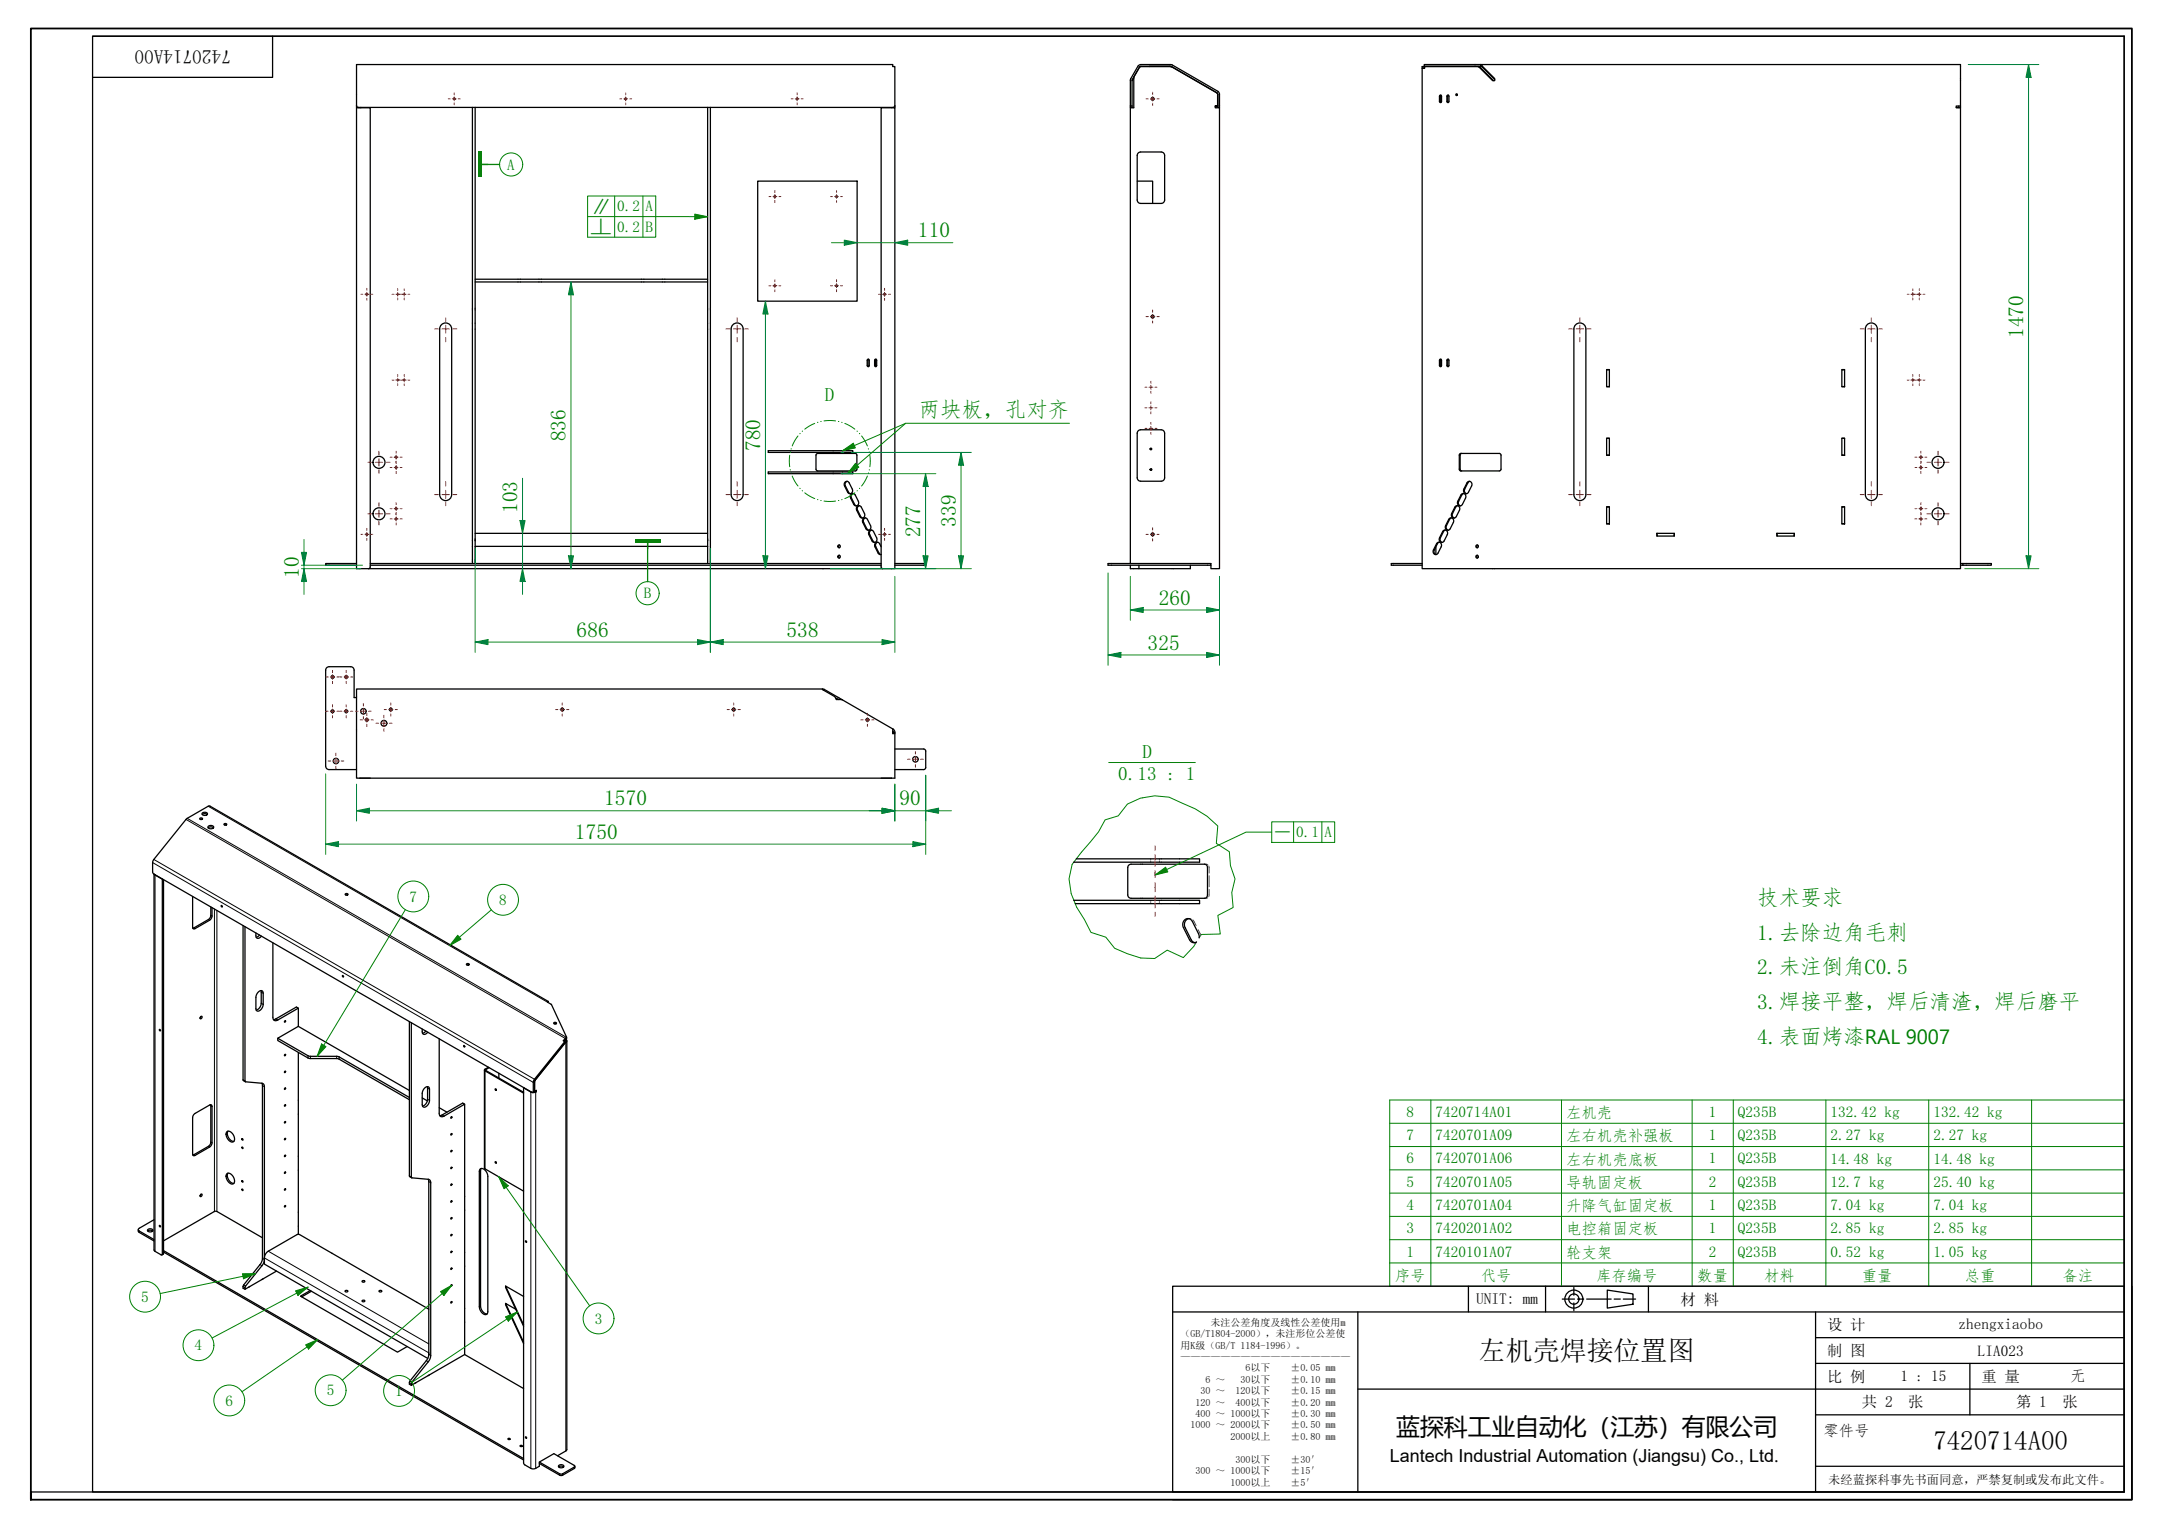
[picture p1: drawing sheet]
<svg xmlns="http://www.w3.org/2000/svg" width="420mm" height="297mm" viewBox="0 0 420 297" stroke-linecap="round" stroke-linejoin="round" font-family="sans-serif">
<g fill="none" stroke="#000" stroke-width=".25">
<path d="M220.4 15.2l-.3 .5M221.6 13h6.2M221.8 12.9l-.3 .2-1.1 1.9v5.9h-.6v-.3M227.5 12.9h-4.1M227.5 12.9h.1M227.6 12.9l.2 .1M227.8 12.9l8.8 5.1 .2 .3v2.6h.3v-2.6l-.2-.4-9.3-5.4h-5.8l-.4 .2-1.6 2.7v5.2M227.8 12.9h-6l-.3 .1-1.4 2.5v5.4M227.8 13h.1M236.6 18.1l.1 .2v2.3M236.7 18.4h.1M276.9 12.5h11v.4h-11z"/>
<path d="M276.9 12.9h-.4v.4M276.9 12.9v.3h-.4M280 18.5l.3 .1v1.1a.2 .2 0 0 1-.2 .2 .2 .2 0 0 1-.2-.2zM280.2 18.5l-.2 .2v1l.2 .2M281.4 18.5l.3 .1v1.1a.2 .2 0 0 1-.2 .2 .2 .2 0 0 1-.2-.2zM281.6 18.5l-.1 .2v1l.1 .2M283.3 18.3v.2M287.9 12.9l.3 .1M288.2 12.9l2.4 2.4-.1 .4h-.3l-2.8-2.7M288.2 12.9l-.3-.4h93.3v8.4M288.2 12.9v.1M288.2 13l2.4 2.4"/>
<path d="M290.4 15.7l-2.8-2.7h-10.6v.3h-.5v97.2h104.7v-89.6h-.9v-.3h.9M69.3 20.5v90h104.7v-89.6h-2.7v89.3l.3 .3M69.3 20.5v-8h104.3v.4h.4v8M69.3 20.9h2.7v89.3l-.3 .3M69.3 20.5l.4 .4M69.7 20.9h.1M69.7 20.9h104M70.2 20.9h.1M91.9 20.9v88.6M92.4 20.9v88.6M137.6 20.9v88.6M138.1 20.9v88.6"/>
<path d="M147.3 35.2h19.4v23.3h-19.4zM173.7 20.9h.1M174 20.5l-.4 .4M219.8 20.9v88.6M219.8 20.6h.3M221.1 35.2h3v4.3M221.3 29.7l.5-.2h4a.67 .67 0 0 1 .6 .7v8.7a.67 .67 0 0 1-.6 .6h-4a.67 .67 0 0 1-.7-.6v-8.7zM236.3 20.6h.4h-.4v.3h.8v89.6h-1.7v-.6M380.3 20.9h.5M380.8 20.6v.3M92.4 54.3h45.2M92.4 54.8h45.2"/>
<path d="M85.7 63.3a1.17 1.17 0 0 1 1.3-.5 1.17 1.17 0 0 1 .8 1.1v32.2a1.17 1.17 0 0 1-1.2 1.2 1.17 1.17 0 0 1-1.1-1.2v-32.2zM142.2 63.9v32.2M142.2 63.9a1.17 1.17 0 0 1 1.1-1.1 1.17 1.17 0 0 1 1.2 1.1v32.2a1.17 1.17 0 0 1-1.2 1.2 1.17 1.17 0 0 1-1.1-1.2M168.7 69.9l.3 .1v1a.2 .2 0 0 1-.2 .3 .2 .2 0 0 1-.2-.3zM168.9 69.8l-.1 .2v1l.1 .3M170.1 69.9l.3 .1 .1 1a.2 .2 0 0 1-.2 .3 .21 .21 0 0 1-.3-.3zM170.3 69.8l-.1 .2v1l.1 .3M280 69.9l.3 .1v1a.2 .2 0 0 1-.2 .3 .2 .2 0 0 1-.2-.3zM280.2 69.8l-.2 .2v1l.2 .3M281.4 69.9l.3 .1v1a.2 .2 0 0 1-.2 .3 .2 .2 0 0 1-.2-.3zM281.6 69.8l-.1 .2v1l.1 .3M306.2 63.3a1.17 1.17 0 0 1 1.3-.5 1.17 1.17 0 0 1 .8 1.1v32.2a1.17 1.17 0 0 1-1.1 1.2 1.17 1.17 0 0 1-1.2-1.2v-32.2z"/>
<path d="M312.4 71.8h.5v3.4h-.5zM312.4 75.1h.5M312.4 71.9h.5M358.1 71.8h.5v3.4h-.5zM358.1 75.1h.5M358.1 71.9h.5M363.2 63a1.17 1.17 0 0 1 1.2-.1 1.17 1.17 0 0 1 .6 1v32.2a1.17 1.17 0 0 1-1.2 1.2 1.17 1.17 0 0 1-1.1-1.2v-32.2v-.3zM149.4 87.6h16.4v.3h-16.4zM149.4 91.7h16.4v.4h-16.4zM158.7 88.3l.3-.2 7.4 .1 .2 .3v2.9l-.3 .1h-7.5l-.1-.3zM164.3 93.7a.48 .48 0 0 1 .8 .2l.6 1.2a.54 .54 0 0 1-.1 .8 .54 .54 0 0 1-.8-.2l-.6-1.3v-.4zM164.7 93.6a.62 .62 0 0 0-.3 .9l.6 1.3 .3 .2"/>
<path d="M165.5 96a.48 .48 0 0 1 .8 .2l.6 1.2a.54 .54 0 0 1-.1 .8 .54 .54 0 0 1-.8-.2l-.7-1.3v-.4zM165.9 95.9a.62 .62 0 0 0-.4 .9l.7 1.3 .3 .2M166.7 98.4a.48 .48 0 0 1 .8 .2l.6 1.2a.54 .54 0 0 1-.2 .8 .54 .54 0 0 1-.7-.2l-.7-1.3v-.4zM167.1 98.3a.62 .62 0 0 0-.4 .9l.7 1.3 .3 .2M221.3 83.7l.5-.2h4a.67 .67 0 0 1 .6 .7v8.7a.67 .67 0 0 1-.6 .6h-4a.67 .67 0 0 1-.7-.6v-8.7zM223.9 91.2v.2M283 98.4a.55 .55 0 0 1 .7 .1 .55 .55 0 0 1 .1 .7l-.7 1.2a.54 .54 0 0 1-.7 .2 .54 .54 0 0 1-.2-.8zM283.4 98.3l-.3 .2-.7 1.3a.62 .62 0 0 0 .4 .9M283.8 88.2h7.9l.1 .3v2.9l-.3 .1h-7.6l-.2-.3zM284.2 88.1l-.3 .4v2.7l.3 .3M284.2 96a.55 .55 0 0 1 .7 .1 .55 .55 0 0 1 0 .7l-.6 1.2a.54 .54 0 0 1-.7 .2 .54 .54 0 0 1-.2-.8zM284.6 95.9l-.3 .2-.7 1.3a.62 .62 0 0 0 .4 .9"/>
<path d="M285.4 93.7a.55 .55 0 0 1 .7 .1 .55 .55 0 0 1 0 .7l-.6 1.2a.54 .54 0 0 1-.8 .2 .54 .54 0 0 1-.1-.8zM285.8 93.6l-.4 .2-.6 1.3a.62 .62 0 0 0 .4 .9M312.4 98.5h.5v3.3h-.5zM312.4 85.2h.5v3.3h-.5zM312.4 88.5h.5M312.4 85.2h.5M312.4 98.5h.5M358.1 85.2h.5v3.3h-.5zM358.1 98.5h.5v3.3h-.5zM358.1 88.5h.5M358.1 85.2h.5M358.1 98.5h.5"/>
<path d="M69.3 109.5h-6v.4h6M72 109.5h99.3M72 109.9h99.3M92.4 103.7h45.2M92.4 106.2h45.2M163.2 106a.3 .3 0 0 0 0 .5M163.2 108a.3 .3 0 0 0 0 .5M167.9 100.8a.48 .48 0 0 1 .8 .2l.6 1.2a.54 .54 0 0 1-.2 .8 .54 .54 0 0 1-.7-.2l-.7-1.3v-.4zM168.3 100.7a.62 .62 0 0 0-.4 .9l.7 1.3 .3 .2M169.1 103.1a.48 .48 0 0 1 .7 .2l.6 1.2a.54 .54 0 0 1-.1 .8 .54 .54 0 0 1-.8-.2l-.6-1.3v-.4zM169.5 103a.62 .62 0 0 0-.4 .9l.7 1.3 .3 .2M170.7 105.4a.62 .62 0 0 0-.4 .9l.6 1.3 .4 .2"/>
<path d="M171.3 106.3l-.3-.6a.54 .54 0 0 0-.8-.2 .54 .54 0 0 0-.1 .8l.7 1.3 .5 .2M174 109.5h6v.4h-6M215.4 109.5h20v.4h-20zM219.8 109.9v.6h1.6v-.6M231.4 109.9v.6h-10M276.5 109.5h-6v.4h6M279.2 106.3v1.5M279.5 105.5a.55 .55 0 0 1 .7 .1 .55 .55 0 0 1 0 .7l-.6 1.2a.54 .54 0 0 1-.8 .2 .54 .54 0 0 1-.1-.8zM279.8 105.4l-.3 .2-.6 1.3a.62 .62 0 0 0 .3 .9M280.6 103.1a.55 .55 0 0 1 .7 .1 .55 .55 0 0 1 .1 .7l-.6 1.2a.54 .54 0 0 1-.8 .2 .54 .54 0 0 1-.1-.8zM281 103l-.3 .2-.6 1.3a.62 .62 0 0 0 .3 .9M281.8 100.8a.55 .55 0 0 1 .7 .1 .55 .55 0 0 1 .1 .7l-.6 1.2a.54 .54 0 0 1-.8 .2 .54 .54 0 0 1-.1-.8z"/>
<path d="M282.2 100.7l-.3 .2-.7 1.3a.62 .62 0 0 0 .4 .9M287.3 108a.3 .3 0 0 0 0 .5M287.3 106a.3 .3 0 0 0 0 .5M312.4 101.8h.5M322.1 103.7h3.4v.5h-3.4zM322.2 103.7v.5M325.5 103.7v.5M345.5 103.7h3.4v.5h-3.4zM345.5 103.7v.5M348.8 103.7v.5M358.1 101.8h.5M381.2 109.5h6v.4h-6"/>
<path d="M381.6 109.5v.4M69.3 135.6h-.5v-5.3a.67 .67 0 0 0-.6-.7h-4.2a.67 .67 0 0 0-.7 .7v18.6a.67 .67 0 0 0 .7 .7h5.3M159.9 133.9l2.4 1.5 .3 .6h1.2M159.9 134.1v-.2h-90.6v17.4h104.7v-8.9h-.4M159.9 133.9l.4 .1M160.3 134l3.5 2M160.3 134l-.1 .2M162.4 135.7l.6 .3M163.8 136l9.8 5.7v.9h.4M38.9 159.1l.2-.1a.19 .19 0 0 1 .3 .2 .19 .19 0 0 1-.3 .1l-.2-.1zM39 159.3h.3M39.3 158.3l.5-.1 .5 .1"/>
<path d="M39.3 158.1l.5-.2a.37 .37 0 0 1 .5 .3 .37 .37 0 0 1-.5 .3 .35 .35 0 0 1-.4-.1 .35 .35 0 0 1-.1-.3zM70 151.3h.1M70 151.3h2M171.3 151.3h2M173.3 151.3h.1M173.6 141.7l.3 .4 .1 .3M173.7 142.4l-.1-.3 .1 .3M174 145.6h5.6l.3 .2 .1 .2v3.2l-.2 .4h-5.8M29.9 169.9v73.1l.2 .3 1.3 .7 .2-.2v-72.9M30 170l1.6 .9M31.8 171v72.7l-.3 .3M37.5 174.3v6a.29 .29 0 0 0 .1 .3 .29 .29 0 0 0 .3-.1l3.1-1.9 .2-.4v-1.8"/>
<path d="M40.5 160.9l.4-.2 .6 .2M40.5 160.6l.5-.1a.39 .39 0 0 1 .6 .3 .39 .39 0 0 1-.7 .3 .37 .37 0 0 1-.3-.1 .37 .37 0 0 1-.1-.4zM41 176.3v1.8l-.2 .4-3.3 2M43 176l.2 .3zM43.6 160.2l.2-.1a.19 .19 0 0 1 .3 .2 .19 .19 0 0 1-.3 .1l-.3-.1zM43.7 160.4h.3M47.3 179.9v30l.4 .4M67.2 173.8l.2-.1a.19 .19 0 0 1 .3 .2 .19 .19 0 0 1-.3 .1l-.3-.1zM67.2 174h.3M208.8 175h24.4v.7h-24.1M209.3 167h23.9v.6h-24.4M219.5 168.2l.4-.2h14.3l.4 .2 .2 .4v5.4l-.1 .3-.3 .3h-14.5a.65 .65 0 0 1-.6-.6v-5.4z"/>
<path d="M231.1 178.6a1.2 1.2 0 0 0-.7 1.7l1.3 2.6 .6 .4M39 197.6a.15 .15 0 0 1 .3 0 .15 .15 0 0 1 0 .2l-.1 .1a.19 .19 0 0 1-.3 .1 .19 .19 0 0 1 .1-.3zM39.1 197.6l-.2 .3M47.6 180.1v30l.2 .2 3.1 .3a.58 .58 0 0 1 .5 .7v33.7l-.4 .9-3.3 4.2-.1 .5 1-.5M49.8 181.4v.5a.5 .5 0 0 0 .4 .5 .5 .5 0 0 0 .5-.3l.1-.1M50.2 192.8a.48 .48 0 0 1 .6-.2 .48 .48 0 0 1 .4 .5v2.1a1.1 1.1 0 0 1-1.3 1.3l-.1-.4v-2.3zM50.5 181.8l-.7 .4M50.7 192.6l.1 2.7-.5 .8-.5 .2M53.1 183.3v14.5a.58 .58 0 0 0 .2 .6 .58 .58 0 0 0 .7-.1l4-2.3-.4-.2-4 2.3-.4 .1M55.4 198.5h.1l-.1 .2zM58 199.5l-4 2.3 6 3.5 5.8 .1 13.8 7.9M58 196v3.5"/>
<path d="M58 199.5l21.6 12.5M66.6 189.6l.2 .3zM79.6 198.6v30l.4 .4M80 198.8v30l.1 .2 3.2 .3a.58 .58 0 0 1 .4 .6v33.8l-.3 .9-3.4 4.1v.6l.9-.5M90.7 187.4l.2-.1a.19 .19 0 0 1 .3 .2 .19 .19 0 0 1-.3 .1l-.2-.1zM90.8 187.6h.3M106.5 194.9l.1-.2-.2 .1 .8 .5 3 6.3-.1 .3M106.6 194.7l-65.9-38-4.5 2.5-6.5 8.2v2.1l.2 .4 73.5 42.5 .3-.1v-2l.2-.4 5.9-7.4 .1 .2-5.9 7.3-.1 2.1M107.7 198.8l.2-.1a.19 .19 0 0 1 .3 .2 .19 .19 0 0 1-.3 .2l-.2-.2zM107.8 199h.3M233.1 182.3l-.1-.8-1.2-2.4a1.04 1.04 0 0 0-1.3-.4 1.04 1.04 0 0 0-.5 1.4l1.3 2.6a.94 .94 0 0 0 1.3 .4M31 200.1l.2 .3z"/>
<path d="M37.7 216.6l3.1-1.8a.29 .29 0 0 1 .3 0 .29 .29 0 0 1 .1 .3v7.3l-.4 .6-2.9 1.6a.29 .29 0 0 1-.3 0 .29 .29 0 0 1-.1-.3v-7zM40.9 214.8l.1 7.5-.5 .5-3 1.7M44.3 219.9a1.48 1.48 0 0 0 1.2 2M50.9 210.6l.1 .4v33.8l-.3 .9-3.4 4.2v.5l.3 .2M54 201.8v.5l6 3.4 5.8 .1 13.8 8M55.4 218.1h.1l-.1 .2zM55.4 214.8h.1l-.1 .2zM55.4 211.5l.1 .1-.1 .2zM55.4 208.3h.1l-.1 .2zM55.4 205h.1l-.1 .2zM58 204.6v35.3M82.1 200v.6a.5 .5 0 0 0 .4 .5 .5 .5 0 0 0 .6-.3l.1-.1"/>
<path d="M82.1 213.4l1 .6M82.6 211.5a.49 .49 0 0 1 .5-.3 .49 .49 0 0 1 .4 .5v2.2a1.09 1.09 0 0 1-1.3 1.2l-.1-.4v-2.3zM82.8 200.4l-.7 .5M83.1 211.2v2.8l-.3 .6-.7 .4M85.4 201.9v14.5a.57 .57 0 0 0 .3 .6 .57 .57 0 0 0 .6 0l4-2.3-.3-.3-4 2.3-.5 .2M85.4 215.3l1.5 .9M87.7 217.1l.2 .1-.2 .2zM90.2 203.2l.1 .3zM90.3 214.7v42.3M94.2 208v19.1l7.6 4.5M95 207.5l-.8 .4v.2l7.6 4.4M95.1 207.5l-.7 .6 7.4 4.2"/>
<path d="M96.4 211.7l.1 .2M97 208.6v1M101.8 211.5v72.9l.2 .4 1.2 .6 .9 .1 .8-.5v-.8l2.8-1.6 4 2.3 .1 .2-2.4 1.4-.4 .1-4.1-2.4M101.8 211.4l1.7 1M103.9 212.1l.4-.2v.3M103.9 212.1l-.3 .3M103.9 212.1v.1M103.9 212.1h.1M104 212.1l.3 .1-.7 .2M109.9 202.7h.1M109.9 202.7l-5.8 7.2-.2 .4M110.1 201.9l-.4 .5"/>
<path d="M110.1 201.9v.3a.34 .34 0 0 1-.2 .5M110.1 202.2h-.3M110.2 201.6l-.7 .7 .3 .2v-.2M110.2 202.4v79.4l-.2 .3-1.6 .9M26.9 239l.1 .5 2.9 1.7M28.7 239l.6-.1a.33 .33 0 0 1 .4 .3 .33 .33 0 0 1-.4 .3h-.1a.35 .35 0 0 1-.4-.1 .35 .35 0 0 1-.1-.4zM28.7 239.3l.5-.2 .5 .2M29.9 237.1l-2.8 1.7a.29 .29 0 0 0-.2 .2 .29 .29 0 0 0 .2 .3l2.8 1.7M31 238.2l.2 .3zM39 232.2a.16 .16 0 0 1 .3-.1 .15 .15 0 0 1 0 .3h-.1a.19 .19 0 0 1-.3 .2 .19 .19 0 0 1 .1-.3zM39.1 232.2l-.2 .2M44.1 220a1.21 1.21 0 0 1 1.5 1.3 .59 .59 0 0 1-.4 .7 .59 .59 0 0 1-.7-.3l-.4-.6a1.06 1.06 0 0 1 0-1.1z"/>
<path d="M44.1 228.2a1.21 1.21 0 0 1 1.5 1.2 .59 .59 0 0 1-.4 .8 .59 .59 0 0 1-.7-.4l-.4-.5a1.06 1.06 0 0 1 0-1.1zM44.3 228.1a1.48 1.48 0 0 0 1.2 1.9M47.1 231.2l.1 .2zM47.1 223l.1 .3zM47.1 221.4l.1 .2zM47.1 229.5l.1 .3zM55.4 234.4h.1l-.1 .2zM55.4 231.1l.1 .1-.1 .2zM55.4 227.9h.1l-.1 .2zM55.4 224.6h.1l-.1 .2zM55.4 221.3l.1 .1-.1 .2zM83.3 229.3l.1 .4v33.7l-.4 1-3.3 4.1-.1 .6 .4 .2"/>
<path d="M87.7 236.7l.2 .1-.2 .2zM87.7 233.5h.2l-.2 .2zM87.7 230.2h.2l-.2 .3zM87.7 226.9l.2 .1-.2 .2zM87.7 223.7h.2l-.2 .2zM87.7 220.4h.2l-.2 .3zM93.3 227.3a1.12 1.12 0 0 1 1.5 1.1v26.6a.58 .58 0 0 1-.4 .6 .58 .58 0 0 1-.7-.4l-.4-.6-.1-.6v-26.3zM93.6 227.1l-.2 .5v26.3l.2 .6 .3 .5 .5 .4h.3M96.4 225.9l.1 .1M31.8 243.1l70 40.4M31.8 243.4l70 40.4M51 240.6l-8.8-5.1h-.3l-10.1 5.7"/>
<path d="M53.8 247.1l-5.5 3.1M60.3 250.9l-1.9 1.1 18.9 10.9 1.9-1.1M60.5 251l-1.8 1.1M67.1 250.9l.2-.1a.18 .18 0 0 1 .3 .1 .18 .18 0 0 1 0 .2l-.2 .1a.2 .2 0 0 1-.2 0 .2 .2 0 0 1-.1-.3zM70.4 252.8l.2-.1a.18 .18 0 0 1 .3 .1 .18 .18 0 0 1 0 .2l-.2 .1a.2 .2 0 0 1-.2 0 .2 .2 0 0 1-.1-.3zM70.4 249l.2-.1a.18 .18 0 0 1 .3 .1 .18 .18 0 0 1 0 .2l-.2 .1a.2 .2 0 0 1-.2-.1 .2 .2 0 0 1-.1-.2zM73.7 250.9l.2-.1a.21 .21 0 0 1 .3 .1 .21 .21 0 0 1 0 .3 .21 .21 0 0 1-.3 0zM83.4 254.5l-25.2-14.5h-.4l-5.6 3.2-.7 .9-.1 1.6 31.8 18.4M87.7 253.1h.2l-.2 .2zM87.7 249.8h.2l-.2 .2zM87.7 246.5l.2 .1-.2 .2zM87.7 243.3h.2l-.2 .2z"/>
<path d="M87.7 240h.2l-.2 .3zM90.3 257v6.3l-7.1 4.1M98.3 250l3.5 7.5M98.3 253.4l3.5 7.5M100.3 254.5l-2-1.1v.2l3.5 7.6M101.8 252l-3.5-2v.3l3.5 7.5M102.2 241.2l.2 .3zM83.5 267.3l-2.8 1.6M90.3 263.3l11.5 6.6M98.8 279.7l.2-.1 .2 .1-.3 .1zM102.2 279.3l.2 .3zM101.1 281h.3l.1 .1-.2 .1z"/>
<path d="M104.9 284.5l4.2 2.3 2.6-1.3 .1-.5M108.6 284.9l.6-.2a.33 .33 0 0 1 .4 .4 .33 .33 0 0 1-.4 .2h-.1a.35 .35 0 0 1-.4 0 .35 .35 0 0 1-.1-.4zM108.6 285.2l.5-.2 .5 .2"/>
<circle cx="88.3" cy="19.2" r=".16"/>
<circle cx="121.7" cy="19.2" r=".16"/>
<circle cx="155" cy="19.2" r=".16"/>
<circle cx="224.1" cy="19.2" r=".28"/>
<circle cx="283.2" cy="18.4" r=".15"/>
<circle cx="150.6" cy="38.2" r=".16"/>
<circle cx="162.7" cy="38.2" r=".16"/>
<circle cx="71.3" cy="57.2" r=".16"/>
<circle cx="77.3" cy="57.2" r=".08"/>
<circle cx="78.6" cy="57.2" r=".08"/>
<circle cx="150.6" cy="55.5" r=".16"/>
<circle cx="162.7" cy="55.5" r=".16"/>
<circle cx="172" cy="57.2" r=".16"/>
<circle cx="371.9" cy="57.2" r=".08"/>
<circle cx="373.2" cy="57.2" r=".08"/>
<circle cx="77.3" cy="73.9" r=".08"/>
<circle cx="78.6" cy="73.9" r=".08"/>
<circle cx="224.1" cy="61.5" r=".28"/>
<circle cx="371.9" cy="73.9" r=".08"/>
<circle cx="373.2" cy="73.9" r=".08"/>
<circle cx="73.7" cy="99.9" r="1.17"/>
<circle cx="73.7" cy="89.9" r="1.17"/>
<circle cx="77" cy="98.9" r=".16"/>
<circle cx="77" cy="90.9" r=".16"/>
<circle cx="77" cy="88.9" r=".16"/>
<circle cx="223.8" cy="87.3" r=".16"/>
<circle cx="223.8" cy="91.3" r=".16"/>
<circle cx="373.5" cy="90.9" r=".16"/>
<circle cx="373.5" cy="88.9" r=".16"/>
<circle cx="373.5" cy="98.9" r=".16"/>
<circle cx="376.8" cy="89.9" r="1.17"/>
<circle cx="376.8" cy="99.9" r="1.17"/>
<circle cx="71.3" cy="103.9" r=".16"/>
<circle cx="77" cy="100.9" r=".16"/>
<circle cx="163.2" cy="108.2" r=".26"/>
<circle cx="163.2" cy="106.2" r=".26"/>
<circle cx="172" cy="103.9" r=".16"/>
<circle cx="224.1" cy="103.9" r=".28"/>
<circle cx="287.2" cy="108.2" r=".26"/>
<circle cx="287.2" cy="106.2" r=".26"/>
<circle cx="373.5" cy="100.9" r=".16"/>
<circle cx="64.6" cy="138.3" r=".28"/>
<circle cx="64.6" cy="131.6" r=".28"/>
<circle cx="67.3" cy="138.3" r=".28"/>
<circle cx="67.3" cy="131.6" r=".28"/>
<circle cx="70.7" cy="138.3" r=".53"/>
<circle cx="71.3" cy="139.9" r=".28"/>
<circle cx="76" cy="137.9" r=".28"/>
<circle cx="109.3" cy="137.9" r=".28"/>
<circle cx="142.7" cy="137.9" r=".28"/>
<circle cx="168.7" cy="139.9" r=".28"/>
<circle cx="65.3" cy="147.9" r=".53"/>
<circle cx="74.7" cy="140.6" r=".57"/>
<circle cx="178" cy="147.6" r=".53"/>
<circle cx="96.4" cy="211.8" r=".14"/>
<circle cx="96.4" cy="225.9" r=".14"/>
</g>
<g fill="none" stroke="#000" stroke-width=".19">
<path d="M36.2 159.3l73.8 42.7M36.4 159.1l73.7 42.6v.2M40.5 156.7l65.9 38.1M29.7 167.7l74 42.7M29.9 167.1l74 42.7M30.2 170.1l-.1 73.2M40.5 178.8l.3 .1M41 177.9l.2 .2M41.7 176.7v58.8M42.2 177v58.5M37.7 180.4l.2 .1M50.8 195l.4 .2"/>
<path d="M50.8 192.9l.4 .2M53.6 198.1l.4 .2M41 215l.2 .1M47.3 209.9l.3 .2M51 211l.4 .3M59.9 205.2v.5M60.4 205.3v.5M65.5 205.3v.5M65.9 205.5v.4M83.1 213.7l.4 .2M83.1 211.5l.4 .2M86 216.7l.3 .3"/>
<path d="M94.3 207.9h.1l-.1 .3v19M103.3 212.3l-.1 73.1M103.9 212.1l.3 .2v73.1M103.9 212.1l-.2 .1M103.9 210.3h.1M104.1 209.9h.1M109.9 202.6h.1v79.5M110.2 202.3l-.3 .1M27.1 239.3v.3M37.7 224.5l.2 .1M40.5 222.8l.3 .2M41 222l.2 .2"/>
<path d="M79.6 228.6l.4 .2M83.4 229.7l.3 .2M93.4 227.6l-.2 .1M31.8 243.7l-.2 .1M47.3 250.1l.3 .2M47.4 249.8l.4 .2M50.6 245.8l.3 .2M51 244.6l.4 .2M51.4 244.5l32 18.5M52.2 243.2l31.2 18M93.4 253.9l-.2 .1M79.6 268.8l.4 .2"/>
<path d="M79.7 268.5l.4 .2M82.9 264.5l.4 .2M83.4 263.3l.3 .2M108.8 286.5v.3M109.4 286.5v.3M111.7 285.2v.3"/>
</g>
<path d="M233.1 182.3l.5-.6 3.7-.1-.5-3.6 3-1.6-.3-2.9 .6-2.6-.9-2.6-.2-2.7-2.5-1.7 .3-3.3-2.1-1.9-2.3-1.5-2.5-1.1a10 10 0 0 0-8.2-.9l-2.5 1.1-1.8 2.3-2.5 .8-1.3 2.3-3.3 4a7.7 7.7 0 0 0-1.5 9.3l.5 1.4 1.5 2.3 1.3 2.6 2.9 .9 1.7 2.1 2.5 1.1a10 10 0 0 0 5.3 .9l2.4-1.6 3.2 1.5 2-2.2 .5-.9" fill="none" stroke="#008000" stroke-width=".19"/>
<g fill="none" stroke="#00f" stroke-width=".19">
<path d="M223.7 167v.2M223.7 167.4v.2M223.7 175v.2M223.7 175.4v.3M225.4 167v.2M225.4 167.4v.2M225.4 175v.2M225.4 175.4v.3M231 178.6h.1M231.1 178.6h.5M231.2 178.6h.1M231.9 178.8l.7 1.1"/>
<path d="M234.2 168h.1M234.2 174.6h.1M234.4 168l.4 .1M234.8 174.5l-.4 .1M235 168.3l.1 1.4M235.1 172.9l-.1 1.4M235.1 170.2v2.2M232.1 183.3h.2M232.3 183.3h.1M232.5 183.3h-.1M233 180.7l.4 .9M233.4 181.7l.1 .1"/>
</g>
<g fill="none" stroke="#008000" stroke-width=".19">
<path d="M215.6 148.2h16.8M270.2 218.4h142.8M278.2 213.8v36.2M303.6 213.8v36.2M329 213.8v36.2M337 213.8v36.2M355 213.8v36.2M375 213.8v36.2M395 213.8v36.2M270.2 222.9h142.8M270.2 227.4h142.8M270.2 231.9h142.8"/>
<path d="M270.2 236.5h142.8M270.2 245.5h142.8v-31.7h-142.8v36.2h142.8v-4.5M270.2 241h142.8"/>
</g>
<g fill="none" stroke="#008000" stroke-width=".19">
<path d="M153.5 88.5v2.2M153.6 91.3l.1 .1M153.7 87.9h-.1M153.8 91.9v.1M153.8 87.2v.1M154 92.5l1.1 2M155.1 84.8l-1.1 1.9M155.5 94.9l.1 .1M155.6 84.3h-.1M156 95.4h.1M156 83.8v.1M156.5 95.8l1.9 1.1"/>
<path d="M158.4 82.3l-1.9 1.1M158.9 97.1h.1M159 82.1h-.1M159.6 97.3h.1M159.7 81.9h-.1M160.2 81.8h2.3M160.2 97.4h2.3M163 81.9h.1M163.1 97.3h-.1M163.6 82.1h.1M163.7 97.1h-.1M164.3 82.3l1.9 1.1"/>
<path d="M166.2 95.8l-1.9 1.1M166.6 83.8l.1 .1M166.7 95.4h-.1M167.1 84.3h.1M167.2 94.9l-.1 .1M167.5 84.8l1.1 1.9M168.6 92.5l-1.1 2M168.8 87.2l.1 .1M168.9 91.9l-.1 .1M169 87.9h.1M169 91.3v.1M169.1 88.5v2.2"/>
</g>
<path d="M6 291.5v-1.5v1.5M6 290v-284.5h408.5v286h-408.5" fill="none" stroke="#000" stroke-width=".35"/>
<path d="M18 7h395v283h-395zM18 7h395M53 7v8h-35M413 7v283h-407" fill="none" stroke="#000" stroke-width=".25"/>
<g fill="none" stroke="#000" stroke-width=".25">
<path d="M228 250h185v40h-185zM228 255h185M264 255v35M285.5 250v5M300.5 250v5M303.7 252.5h2.4M306 250.3v1.5M306 253.3v1.5M306.7 252.5h1.2M308.5 252.5h4.8M312.5 250.8l5 .7v2l-5 .8zM313.8 252.5h1.2"/>
<path d="M315.6 252.5h2.4M320.5 250v5M353 255v35M414.5 250v41.5h-186.5M264 270h149M353 275h60M353 265h60M353 260h60M383 265v10M353 285h60"/>
<circle cx="306" cy="252.5" r="1.75"/>
<circle cx="306" cy="252.5" r="1"/>
</g>
<g fill="none" stroke="#f00" stroke-width=".19">
<path d="M87.2 19.2h.3M87.9 19.2h.8M88.3 18v.4M88.3 18.8v.8M88.3 20v.4M89.1 19.2h.4M120.5 19.2h.4M121.3 19.2h.7M121.7 18v.4M121.7 18.8v.8M121.7 20v.4M122.4 19.2h.4"/>
<path d="M153.8 19.2h.4M154.6 19.2h.8M155 18v.4M155 18.8v.8M155 20v.4M155.8 19.2h.3M222.8 19.2h.5M223.7 19.2h.8M224.1 17.9v.5M224.1 18.8v.8M225 19.2h.4M149.5 38.2h.4"/>
<path d="M150.3 38.2h.7M150.7 37v.4M150.7 37.8v.8M150.7 39v.4M151.4 38.2h.4M161.5 38.2h.4M162.3 38.2h.7M162.6 37v.4M162.6 37.8v.8M162.6 39v.4M163.4 38.2h.4M224.1 20.1v.4"/>
<path d="M70.2 57.2h.3M70.9 57.2h.8M71.3 56.1v.3M71.3 56.8v.8M71.3 58v.4M72.1 57.2h.4M76.2 57.2h.4M77 57.2h.9M77.3 56.1v.4M77.3 56.9v.7M77.3 57.9v.4M78 57.2h1"/>
<path d="M78.6 56.1v.4M78.6 56.9v.7M78.6 57.9v.4M79.3 57.2h.4M149.5 55.5h.4M150.3 55.5h.7M150.7 54.4v.4M150.7 55.2v.7M150.7 56.3v.4M151.4 55.5h.4M161.5 55.5h.4M162.3 55.5h.7"/>
<path d="M162.6 54.4v.4M162.6 55.2v.7M162.6 56.3v.4M163.4 55.5h.4M170.8 57.2h.4M171.6 57.2h.8M172 56.1v.3M172 56.8v.8M172 58v.4M172.8 57.2h.3M76.2 73.9h.4M77 73.9h.9"/>
<path d="M77.3 72.8v.4M77.3 73.5v.7M77.3 74.6v.4M78 73.9h1M78.6 72.8v.4M78.6 73.5v.7M78.6 74.6v.4M79.3 73.9h.4M84.5 63.9h.7M85.9 63.9h1.5M86.7 61.8v.7M86.7 63.2v1.6"/>
<path d="M86.7 65.6v.8M88.1 63.9h.7M141.1 63.9h.8M142.6 63.9h1.4M143.3 61.8v.7M143.3 63.2v1.6M143.3 65.6v.8M144.8 63.9h.7M222.6 79.3h.4M222.6 75.3h.4M222.8 61.5h.5M223.4 79.3h.8"/>
<path d="M223.4 75.3h.8M223.7 61.5h.8M223.8 74.1v.4M223.8 74.9v.8M223.8 76.1v.3M223.8 78.1v.4M223.8 78.9v.8M224.1 60.3v.4M224.1 61.1v.9M224.1 62.4v.4M224.5 79.3h.4M224.5 75.3h.4"/>
<path d="M225 61.5h.4M71.5 99.9h.7M71.5 89.9h.7M73 99.9h1.4M73 89.9h1.4M73.7 87.7v.7M73.7 89.2v1.4M73.7 91.3v.7M73.7 97.7v.7M73.7 99.2v1.4M75.1 99.9h.8M75.1 89.9h.8"/>
<path d="M75.9 98.9h.3M75.9 90.9h.3M75.9 88.9h.3M76.6 98.9h.8M76.6 90.9h.8M76.6 88.9h.8M77 87.7v.4M77 88.5v.8M77 89.7v.4M77 90.5v.8M77 91.7v.3M77 97.7v.4"/>
<path d="M77 98.5v.8M77 99.7v.4M77.8 98.9h.4M77.8 90.9h.4M77.8 88.9h.4M84.5 96.1h.7M85.9 96.1h1.5M86.7 93.6v.9M86.7 95.3v1.6M86.7 97.6v.7M88.1 96.1h.7M141.1 96.1h.8"/>
<path d="M142.6 96.1h1.4M143.3 93.6v.9M143.3 95.3v1.6M143.3 97.6v.7M144.8 96.1h.7M222.6 83.3h.4M223.4 83.3h.8M223.8 80.1v.3M223.8 82.1v.4M223.8 82.9v.8M223.8 84.1v.3M224.5 83.3h.4"/>
<path d="M70.2 103.9h.3M70.9 103.9h.8M71.3 102.7v.4M71.3 103.5v.8M71.3 104.7v.3M72.1 103.9h.4M73.7 101.3v.7M75.9 100.9h.3M76.6 100.9h.8M77 100.5v.8M77 101.7v.3M77.8 100.9h.4"/>
<path d="M170.8 103.9h.4M171.6 103.9h.8M172 102.7v.4M172 103.5v.8M172 104.7v.3M172.8 103.9h.3M222.8 103.9h.5M223.7 103.9h.8M224.1 102.6v.4M224.1 103.5v.8M224.1 104.7v.5M225 103.9h.4"/>
<path d="M63.4 138.3h.4M63.4 131.6h.4M64.2 138.3h.9M64.2 131.6h.9M64.7 130.3v.5M64.7 131.2v.8M64.7 132.5v.4M64.7 137v.4M64.7 137.8v.9M64.7 139.1v.5M65.5 138.3h.4M65.5 131.6h.4"/>
<path d="M66 138.3h.5M66 131.6h.5M66.9 138.3h.8M66.9 131.6h.8M67.3 130.3v.5M67.3 131.2v.8M67.3 132.5v.4M67.3 137v.4M67.3 137.8v.9M67.3 139.1v.5M68.2 138.3h.4M68.2 131.6h.4"/>
<path d="M70 139.9h.5M70.9 139.9h.8M71.3 138.7v.4M71.3 139.5v.9M72.2 139.9h.4M74.7 139v.6M74.7 137.9h.4M75.6 137.9h.8M76 136.7v.4M76 137.5v.9M76 138.8v.4M76.8 137.9h.5"/>
<path d="M108 137.9h.5M108.9 137.9h.8M109.3 136.7v.4M109.3 137.5v.9M109.3 138.8v.4M110.2 137.9h.4M141.4 137.9h.4M142.2 137.9h.9M142.7 136.7v.4M142.7 137.5v.9M142.7 138.8v.4M143.5 137.9h.4"/>
<path d="M167.4 139.9h.4M168.2 139.9h.9M168.7 138.7v.4M168.7 139.5v.9M169.5 139.9h.4M63.8 147.9h.5M64.8 147.9h1M65.3 146.4v.5M65.3 147.4v1.1M65.3 149v.5M66.3 147.9h.5M71.3 140.8v.4"/>
<path d="M73.1 140.6h.5M74.1 140.6h1.1M74.7 140.1v1M74.7 141.6v.6M75.7 140.6h.5M168.7 140.8v.4M176.5 147.6h.5M177.5 147.6h1M178 146.1v.5M178 147.1v1M178 148.6v.5M179 147.6h.5"/>
</g>
<path d="M59.1 107.4v2.5" fill="none" stroke="#00803f" stroke-width=".19"/>
<path d="M58.6 107.4h1l-.5 2.5z" fill="#00803f"/>
<path d="M58.6 107.4h1l-.5 2.5zM59.1 110.5v2.5" fill="none" stroke="#00803f" stroke-width=".19"/>
<path d="M59.1 110.5l.5 2.5h-1z" fill="#00803f"/>
<path d="M111 54.8v2.5M58.6 110.5h11.6M58.6 109.9h11.9M59.1 110.5l.5 2.5h-1zM59.1 104.9v2.5M59.1 109.9v.6M59.1 113v2.5" fill="none" stroke="#00803f" stroke-width=".19"/>
<g fill="none" stroke="#f00" stroke-width=".19">
<path d="M370.8 57.2h.4M371.5 57.2h1M371.9 56.1v.4M371.9 56.9v.7M371.9 57.9v.4M372.6 57.2h.9M373.2 56.1v.4M373.2 56.9v.7M373.2 57.9v.4M373.9 57.2h.4M305 63.9h.7M306.5 63.9h1.4"/>
<path d="M307.2 61.8v.7M307.2 63.2v1.6M307.2 65.6v.8M308.6 63.9h.7M361.7 63.9h.7M363.1 63.9h1.5M363.8 61.8v.7M363.8 63.2v1.6M363.8 65.6v.8M365.3 63.9h.7M370.8 73.9h.4M371.5 73.9h1"/>
<path d="M371.9 72.8v.4M371.9 73.5v.7M371.9 74.6v.4M372.6 73.9h.9M373.2 72.8v.4M373.2 73.5v.7M373.2 74.6v.4M373.9 73.9h.4M305 96.1h.7M306.5 96.1h1.4M307.2 93.6v.9M307.2 95.3v1.6"/>
<path d="M307.2 97.6v.7M308.6 96.1h.7M361.7 96.1h.7M363.1 96.1h1.5M363.8 93.6v.9M363.8 95.3v1.6M363.8 97.6v.7M365.3 96.1h.7M372.3 98.9h.4M372.3 90.9h.4M372.3 88.9h.4M373.1 98.9h.8"/>
<path d="M373.1 90.9h.8M373.1 88.9h.8M373.5 87.7v.4M373.5 88.5v.8M373.5 89.7v.4M373.5 90.5v.8M373.5 91.7v.3M373.5 97.7v.4M373.5 98.5v.8M373.5 99.7v.4M374.3 98.9h.3M374.3 90.9h.3"/>
<path d="M374.3 88.9h.3M374.6 99.9h.8M374.6 89.9h.8M376.1 99.9h1.4M376.1 89.9h1.4M376.8 87.7v.7M376.8 89.2v1.4M376.8 91.3v.7M376.8 97.7v.7M376.8 99.2v1.4M378.3 99.9h.7M378.3 89.9h.7"/>
<path d="M372.3 100.9h.4M373.1 100.9h.8M373.5 100.5v.8M373.5 101.7v.3M374.3 100.9h.3M376.8 101.3v.7"/>
</g>
<path d="M111 54.8l.5 2.5h-1z" fill="#00803f"/>
<path d="M111 54.8l.5 2.5h-1zM111 108v2.5" fill="none" stroke="#00803f" stroke-width=".19"/>
<path d="M110.5 108h1l-.5 2.5z" fill="#00803f"/>
<path d="M111 57.3v50.7M164.2 47.2h2.5M110.5 108h1l-.5 2.5z" fill="none" stroke="#00803f" stroke-width=".19"/>
<path d="M164.2 46.7l2.5 .5-2.5 .5z" fill="#00803f"/>
<path d="M164.2 46.7l2.5 .5-2.5 .5zM174 47.2h2.5" fill="none" stroke="#00803f" stroke-width=".19"/>
<path d="M174 47.2l2.5-.5v1z" fill="#00803f"/>
<path d="M161.6 47.2h2.6M166.7 47.2h7.3M174 47.2l2.5-.5v1zM176.5 47.2h8.8M171.5 124.8h2.5" fill="none" stroke="#00803f" stroke-width=".19"/>
<path d="M171.5 124.3l2.5 .5-2.5 .5z" fill="#00803f"/>
<path d="M138.1 124.8h2.5M171.5 124.3l2.5 .5-2.5 .5z" fill="none" stroke="#00803f" stroke-width=".19"/>
<path d="M138.1 124.8l2.5-.5v1z" fill="#00803f"/>
<path d="M138.1 106.6v20.2M174 112v14.8M135.6 124.8h2.5M138.1 124.8l2.5-.5v1zM140.6 124.8h30.9" fill="none" stroke="#00803f" stroke-width=".19"/>
<path d="M135.6 124.3l2.5 .5-2.5 .5z" fill="#00803f"/>
<path d="M92.4 124.8h2.5M135.6 124.3l2.5 .5-2.5 .5z" fill="none" stroke="#00803f" stroke-width=".19"/>
<path d="M92.4 124.8l2.5-.5v1z" fill="#00803f"/>
<path d="M148.8 58.5v2.5M92.4 106.6v20.2M138.1 106.6v20.2M92.4 124.8l2.5-.5v1zM94.9 124.8h40.7" fill="none" stroke="#00803f" stroke-width=".19"/>
<path d="M148.8 58.5l.5 2.5h-1z" fill="#00803f"/>
<path d="M148.8 58.5l.5 2.5h-1zM148.8 108v2.5" fill="none" stroke="#00803f" stroke-width=".19"/>
<path d="M148.3 108h1l-.5 2.5z" fill="#00803f"/>
<path d="M148.8 61v47M186.9 87.9v2.5M148.3 108h1l-.5 2.5z" fill="none" stroke="#00803f" stroke-width=".19"/>
<path d="M186.9 87.9l.5 2.5h-1z" fill="#00803f"/>
<path d="M186.9 87.9l.5 2.5h-1zM186.9 108v2.5" fill="none" stroke="#00803f" stroke-width=".19"/>
<path d="M186.4 108h1l-.5 2.5z" fill="#00803f"/>
<path d="M163.5 87.9h.6M165.6 87.9h23.3M186.9 90.4v17.6M161.4 110.5h27.5M186.4 108h1l-.5 2.5zM63.3 164.1h2.5" fill="none" stroke="#00803f" stroke-width=".19"/>
<path d="M63.3 164.1l2.5-.5v1z" fill="#00803f"/>
<path d="M63.3 164.1l2.5-.5v1zM177.5 164.1h2.5" fill="none" stroke="#00803f" stroke-width=".19"/>
<path d="M177.5 163.6l2.5 .5-2.5 .5z" fill="#00803f"/>
<path d="M219.8 118.6h2.5M63.3 150.4v15.7M180 150.7v15.4M65.8 164.1h111.7M177.5 163.6l2.5 .5-2.5 .5z" fill="none" stroke="#00803f" stroke-width=".19"/>
<path d="M219.8 118.6l2.5-.5v1z" fill="#00803f"/>
<path d="M219.8 118.6l2.5-.5v1zM234.6 118.6h2.5" fill="none" stroke="#00803f" stroke-width=".19"/>
<path d="M234.6 118.1l2.5 .5-2.5 .5z" fill="#00803f"/>
<path d="M219.8 112v8.6M222.3 118.6h12.3M234.6 118.1l2.5 .5-2.5 .5zM237.1 112v8.6M234.6 127.3h2.5" fill="none" stroke="#00803f" stroke-width=".19"/>
<path d="M234.6 126.8l2.5 .5-2.5 .5z" fill="#00803f"/>
<path d="M215.4 127.3h2.5M234.6 126.8l2.5 .5-2.5 .5z" fill="none" stroke="#00803f" stroke-width=".19"/>
<path d="M215.4 127.3l2.5-.5v1z" fill="#00803f"/>
<path d="M215.4 111.4v17.9M237.1 112v17.3M215.4 127.3l2.5-.5v1zM217.9 127.3h16.7" fill="none" stroke="#00803f" stroke-width=".19"/>
<path d="M93 29.5h.6v5h-.6z" fill-rule="evenodd" fill="#008000"/>
<path d="M94.9 32h-1.3h3.5" fill="none" stroke="#008000" stroke-width=".25"/>
<circle cx="99.4" cy="32" r="2.25" fill="none" stroke="#008000" stroke-width=".19"/>
<path d="M123.4 104.8h5v.7h-5z" fill-rule="evenodd" fill="#008000"/>
<path d="M125.9 106.7v-1.2v7.6" fill="none" stroke="#008000" stroke-width=".25"/>
<g fill="none" stroke="#008000" stroke-width=".19">
<path d="M135.1 42.1h2.5"/>
<circle cx="125.9" cy="115.3" r="2.25"/>
</g>
<path d="M135.1 41.6l2.5 .5-2.5 .5z" fill="#008000"/>
<path d="M119.5 38.1v8M125 38.1v8M114.2 42.1h13.3v4h-13.3v-8h13.3v4h7.6M135.1 41.6l2.5 .5-2.5 .5z" fill="none" stroke="#008000" stroke-width=".19"/>
<path d="M171.5 157.6h2.5" fill="none" stroke="#00803f" stroke-width=".19"/>
<path d="M171.5 157.1l2.5 .5-2.5 .5z" fill="#00803f"/>
<path d="M171.5 157.1l2.5 .5-2.5 .5zM180 157.6h2.5" fill="none" stroke="#00803f" stroke-width=".19"/>
<path d="M180 157.6l2.5-.5v1z" fill="#00803f"/>
<path d="M169 157.6h11M174 152.4v7.2M180 157.6l2.5-.5v1zM180 150.7v8.9M182.5 157.6h2.5" fill="none" stroke="#00803f" stroke-width=".19"/>
<path d="M171.5 157.1l2.5 .5-2.5 .5z" fill="#00803f"/>
<path d="M69.3 157.6h2.5M171.5 157.1l2.5 .5-2.5 .5z" fill="none" stroke="#00803f" stroke-width=".19"/>
<path d="M69.3 157.6l2.5-.5v1z" fill="#00803f"/>
<path d="M394.4 108v2.5M69.3 157.6l2.5-.5v1zM69.3 152.4v7.2M71.8 157.6h99.7M174 152.4v7.2" fill="none" stroke="#00803f" stroke-width=".19"/>
<path d="M393.9 108h1l-.5 2.5z" fill="#00803f"/>
<path d="M394.4 12.5v2.5M393.9 108h1l-.5 2.5z" fill="none" stroke="#00803f" stroke-width=".19"/>
<path d="M394.4 12.5l.5 2.5h-1z" fill="#00803f"/>
<path d="M382.7 12.5h13.7M394.4 12.5l.5 2.5h-1zM394.4 15v93M382 110.5h14.4" fill="none" stroke="#00803f" stroke-width=".19"/>
<path d="M89.3 182.2l-1.9 1.6" fill="none" stroke="#008000" stroke-width=".19"/>
<path d="M89 181.8l.6 .8-2.2 1.2z" fill="#008000"/>
<g fill="none" stroke="#008000" stroke-width=".19">
<path d="M95.5 176.9l-6.2 5.3M89 181.8l.6 .8-2.2 1.2zM61.8 260.4l-2.1 1.4"/>
<circle cx="97.8" cy="174.9" r="3"/>
</g>
<path d="M59.4 261.4l2.4-1-1.8 1.9z" fill="#008000"/>
<g fill="none" stroke="#008000" stroke-width=".19">
<path d="M59.9 250.2l-2.2 1.2M59.4 261.4l2.4-1-1.8 1.9zM59.7 261.8l-12.7 8.8"/>
<circle cx="44.6" cy="272.2" r="3"/>
</g>
<path d="M57.5 250.9l2.4-.7-2 1.6z" fill="#008000"/>
<g fill="none" stroke="#008000" stroke-width=".19">
<path d="M49.7 247.6l-2.5 .5M57.5 250.9l2.4-.7-2 1.6zM57.7 251.4l-16.5 8.7"/>
<circle cx="38.6" cy="261.5" r="3"/>
</g>
<path d="M47.1 247.6h2.6l-2.4 1z" fill="#008000"/>
<g fill="none" stroke="#008000" stroke-width=".19">
<path d="M47.1 247.6h2.6l-2.4 1zM47.2 248.1l-16.1 3.4M87.9 249.8l-1.9 1.7"/>
<circle cx="28.2" cy="252.1" r="3"/>
</g>
<path d="M85.6 251.1l2.3-1.3-1.6 2z" fill="#008000"/>
<g fill="none" stroke="#008000" stroke-width=".19">
<path d="M62.9 203.2l-1.2 2.1M85.6 251.1l2.3-1.3-1.6 2zM86 251.5l-19.4 16.8"/>
<circle cx="64.3" cy="270.3" r="3"/>
</g>
<path d="M62.5 202.9l.9 .6-1.7 1.8z" fill="#008000"/>
<g fill="none" stroke="#008000" stroke-width=".19">
<path d="M78.8 176.8l-15.9 26.4M62.5 202.9l.9 .6-1.7 1.8zM97 228.8l1.4 2"/>
<circle cx="80.4" cy="174.3" r="3"/>
</g>
<path d="M97 228.8l1.8 1.7-.8 .6z" fill="#008000"/>
<g fill="none" stroke="#008000" stroke-width=".19">
<path d="M97 228.8l1.8 1.7-.8 .6zM98.4 230.8l16.3 23.1M100.6 255l-2 1.4"/>
<circle cx="116.4" cy="256.3" r="3"/>
</g>
<path d="M98.3 256l2.3-1-1.8 1.8z" fill="#008000"/>
<g fill="none" stroke="#008000" stroke-width=".19">
<path d="M98.3 256l2.3-1-1.8 1.8zM98.6 256.4l-18.5 12.3"/>
<circle cx="77.6" cy="270.4" r="3"/>
</g>
<path d="M69.1 138.3h.5M70.1 138.3h1.1M70.7 136.7v.5M70.7 137.8v1M70.7 139.3v.5M71.7 138.3h.5" fill="none" stroke="#f00" stroke-width=".19"/>
<path d="M101.6 101.2v2.5" fill="none" stroke="#00803f" stroke-width=".19"/>
<path d="M101.1 101.2h1l-.5 2.5z" fill="#00803f"/>
<path d="M101.1 101.2h1l-.5 2.5zM101.6 110.5v2.5" fill="none" stroke="#00803f" stroke-width=".19"/>
<path d="M101.6 110.5l.5 2.5h-1z" fill="#00803f"/>
<path d="M101.6 93v8.2M101.6 110.5l.5 2.5h-1zM101.6 103.7v6.8M101.6 113v2.5" fill="none" stroke="#00803f" stroke-width=".19"/>
<path d="M224.6 164.5v.8M224.6 166.1v1.1M224.6 167.4v1M224.6 169.3v1.3M224.6 171.6v1.8M224.6 174.2v1M224.6 175.4v1.1M224.6 177.3v.9" fill="none" stroke="#f00" stroke-width=".19"/>
<path d="M166.1 86.6l-2.3 1" fill="none" stroke="#008000" stroke-width=".19"/>
<path d="M163.8 87.6l2.1-1.4 .4 .9z" fill="#008000"/>
<path d="M163.8 87.6l2.1-1.4 .4 .9zM166.7 90.4l-1.9 1.7M176.1 82.3l-10 4.3" fill="none" stroke="#008000" stroke-width=".19"/>
<path d="M166.3 90.1l.7 .7-2.2 1.3z" fill="#008000"/>
<path d="M166.3 90.1l.7 .7-2.2 1.3zM207.9 82.3h-31.8l-9.4 8.1" fill="none" stroke="#008000" stroke-width=".19"/>
<path d="M180 92.1v2.5" fill="none" stroke="#00803f" stroke-width=".19"/>
<path d="M180 92.1l.5 2.5h-1z" fill="#00803f"/>
<path d="M180 92.1l.5 2.5h-1zM180 108v2.5" fill="none" stroke="#00803f" stroke-width=".19"/>
<path d="M179.5 108h1l-.5 2.5z" fill="#00803f"/>
<path d="M163.5 92.1h18.5M180 94.6v13.4M173.2 110.5h8.8M179.5 108h1l-.5 2.5z" fill="none" stroke="#00803f" stroke-width=".19"/>
<path d="M224.6 170.1l2-1.5 .4 .9z" fill="#008000"/>
<path d="M247.3 159.8h12.2v4h-12.2zM251.5 159.8v4M257 159.8v4M247.3 161.8h-5l-17.6 8.3 2.3-.6-.4-.9-1.9 1.4" fill="none" stroke="#008000" stroke-width=".19"/>
<g font-size="5.2">
<text x="287.5" y="264.4">左机壳焊接位置图</text>
<text x="375.9" y="281.9">7420714A00</text>
</g>
<text font-size="4.6" x="271.5" y="279">蓝探科工业自动化（江苏）有限公司</text>
<g font-size="4.2" fill="#008000">
<text x="178.5" y="46.1">110</text>
<text x="393.4" y="65.7" transform="rotate(-90 393.4 65.7)">1470</text>
<text x="178.6" y="81.2">两块板，孔对齐</text>
<text x="110" y="85.8" transform="rotate(-90 110 85.8)">836</text>
<text x="147.8" y="87.7" transform="rotate(-90 147.8 87.7)">780</text>
<text x="100.6" y="99.8" transform="rotate(-90 100.6 99.8)">103</text>
<text x="178.9" y="104.5" transform="rotate(-90 178.9 104.5)">277</text>
<text x="185.8" y="102.4" transform="rotate(-90 185.8 102.4)">339</text>
<text x="58.1" y="112.3" transform="rotate(-90 58.1 112.3)">10</text>
<text x="225.3" y="117.5">260</text>
<text x="112.1" y="123.8">686</text>
<text x="152.9" y="123.8">538</text>
<text x="223.1" y="126.3">325</text>
<text x="117.5" y="156.6">1570</text>
<text x="174.9" y="156.6">90</text>
<text x="111.8" y="163.1">1750</text>
<text x="341.6" y="175.9">技术要求</text>
<text x="341.6" y="182.7">1.去除边角毛刺</text>
<text x="341.6" y="189.4">2.未注倒角C0.5</text>
<text x="341.6" y="196.1">3.焊接平整，焊后清渣，焊后磨平</text>
<text x="341.6" y="203">4.表面烤漆RAL 9007</text>
</g>
<text font-size="3.7" x="44.9" y="9.7" transform="rotate(180 44.9 9.7)">7420714A00</text>
<g font-size="3.7" fill="#008000">
<text x="160.4" y="78">D</text>
<text x="222.1" y="147.4">D</text>
<text x="217.4" y="151.6">0.13 : 1</text>
</g>
<text font-size="3.5" x="270.2" y="284.2">Lantech Industrial Automation (Jiangsu) Co., Ltd.</text>
<g font-size="3" fill="#008000">
<text x="98.6" y="33">A</text>
<text x="120" y="41.1">0.2</text>
<text x="125.5" y="41.1">A</text>
<text x="120" y="45.1">0.2</text>
<text x="125.5" y="45.1">B</text>
<text x="125.2" y="116.3">B</text>
<text x="252" y="162.8">0.1</text>
<text x="257.5" y="162.8">A</text>
<text x="79.6" y="175.3">7</text>
<text x="97.1" y="175.9">8</text>
<text x="273.5" y="217.1">8</text>
<text x="273.5" y="221.6">7</text>
<text x="279.1" y="217.1">7420714A01</text>
<text x="279.1" y="221.6">7420701A09</text>
<text x="304.5" y="217.3">左机壳</text>
<text x="304.5" y="221.9">左右机壳补强板</text>
<text x="332.3" y="217.1">1</text>
<text x="332.3" y="221.6">1</text>
<text x="337.9" y="217.1">Q235B</text>
<text x="337.9" y="221.6">Q235B</text>
<text x="355.9" y="217.1">132.42 kg</text>
<text x="355.9" y="221.7">2.27 kg</text>
<text x="375.9" y="217.1">132.42 kg</text>
<text x="375.9" y="221.7">2.27 kg</text>
<text x="273.5" y="226.2">6</text>
<text x="279.1" y="226.2">7420701A06</text>
<text x="304.5" y="226.4">左右机壳底板</text>
<text x="332.3" y="226.2">1</text>
<text x="337.9" y="226.2">Q235B</text>
<text x="355.9" y="226.2">14.48 kg</text>
<text x="375.9" y="226.2">14.48 kg</text>
<text x="273.5" y="230.7">5</text>
<text x="279.1" y="230.7">7420701A05</text>
<text x="304.5" y="230.9">导轨固定板</text>
<text x="332.3" y="230.7">2</text>
<text x="337.9" y="230.7">Q235B</text>
<text x="355.9" y="230.7">12.7 kg</text>
<text x="375.9" y="230.7">25.40 kg</text>
<text x="273.5" y="235.2">4</text>
<text x="273.5" y="239.7">3</text>
<text x="279.1" y="235.2">7420701A04</text>
<text x="279.1" y="239.7">7420201A02</text>
<text x="304.5" y="235.4">升降气缸固定板</text>
<text x="304.5" y="240">电控箱固定板</text>
<text x="332.3" y="235.2">1</text>
<text x="332.3" y="239.7">1</text>
<text x="337.9" y="235.2">Q235B</text>
<text x="337.9" y="239.7">Q235B</text>
<text x="355.9" y="235.2">7.04 kg</text>
<text x="355.9" y="239.8">2.85 kg</text>
<text x="375.9" y="235.2">7.04 kg</text>
<text x="375.9" y="239.8">2.85 kg</text>
<text x="273.5" y="244.3">1</text>
<text x="279.1" y="244.3">7420101A07</text>
<text x="304.5" y="244.5">轮支架</text>
<text x="332.3" y="244.3">2</text>
<text x="337.9" y="244.3">Q235B</text>
<text x="355.9" y="244.3">0.52 kg</text>
<text x="375.9" y="244.3">1.05 kg</text>
<text x="271.2" y="249">序号</text>
<text x="287.9" y="249">代号</text>
<text x="310.3" y="249">库存编号</text>
<text x="330" y="249">数量</text>
<text x="343" y="249">材料</text>
<text x="362" y="249">重量</text>
<text x="382" y="249">总重</text>
<text x="401" y="249">备注</text>
<text x="27.5" y="253.1">5</text>
<text x="115.6" y="257.3">3</text>
<text x="37.8" y="262.5">4</text>
<text x="43.8" y="273.3">6</text>
<text x="63.5" y="271.3">5</text>
<text x="76.8" y="271.4">1</text>
</g>
<g font-size="3">
<text x="287" y="253.6">UNIT: mm</text>
<text x="326.8" y="253.6">材 料</text>
<text x="355.3" y="263.6">制 图</text>
<text x="355.3" y="258.6">设 计</text>
<text x="380.8" y="258.4">zhengxiaobo</text>
<text x="384.5" y="263.6">LIA023</text>
<text x="355.3" y="268.6">比 例</text>
<text x="369.5" y="268.5">1 : 15</text>
<text x="385.3" y="268.6">重 量</text>
<text x="402.5" y="268.5">无</text>
<text x="362" y="273.6">共 2</text>
<text x="371" y="273.6">张</text>
<text x="392" y="273.6">第 1</text>
<text x="401" y="273.6">张</text>
<text x="354.5" y="279.1">零件号</text>
</g>
<g font-size="2.6" fill="#008000">
<text x="115.3" y="41.6">∥</text>
<text x="114.7" y="45.6">⟂</text>
<text x="247.8" y="162">⏤</text>
</g>
<text font-size="2.4" x="355.5" y="288.4">未经蓝探科事先书面同意，严禁复制或发布此文件。</text>
<g font-size="1.9">
<text x="235.3" y="257.7">未注公差角度及线性公差使用m</text>
<text x="229.5" y="259.9">（GB/T1804-2000），未注形位公差使</text>
<text x="229.5" y="262.2">用K级（GB/T 1184-1996）。</text>
<text x="229.5" y="264.4">—————————————————</text>
<text x="234.4" y="268.8">6 ～</text>
<text x="241.2" y="268.8">30以下</text>
<text x="242.1" y="266.6">6以下</text>
<text x="250.9" y="266.6">±0.05 mm</text>
<text x="250.9" y="268.8">±0.10 mm</text>
<text x="232.4" y="273.3">120 ～</text>
<text x="232.4" y="275.5">400 ～ 1000以下</text>
<text x="233.4" y="271">30 ～</text>
<text x="240.2" y="271">120以下</text>
<text x="240.2" y="273.3">400以下</text>
<text x="250.9" y="271">±0.15 mm</text>
<text x="250.9" y="273.3">±0.20 mm</text>
<text x="250.9" y="275.5">±0.30 mm</text>
<text x="231.4" y="277.7">1000 ～ 2000以下</text>
<text x="239.2" y="279.9">2000以上</text>
<text x="250.9" y="277.7">±0.50 mm</text>
<text x="250.9" y="279.9">±0.80 mm</text>
<text x="232.4" y="286.6">300 ～ 1000以下</text>
<text x="240.2" y="284.3">300以下</text>
<text x="250.9" y="284.3">±30′</text>
<text x="250.9" y="286.6">±15′</text>
<text x="239.2" y="288.8">1000以上</text>
<text x="250.9" y="288.8">±5′</text>
</g>
</svg>
